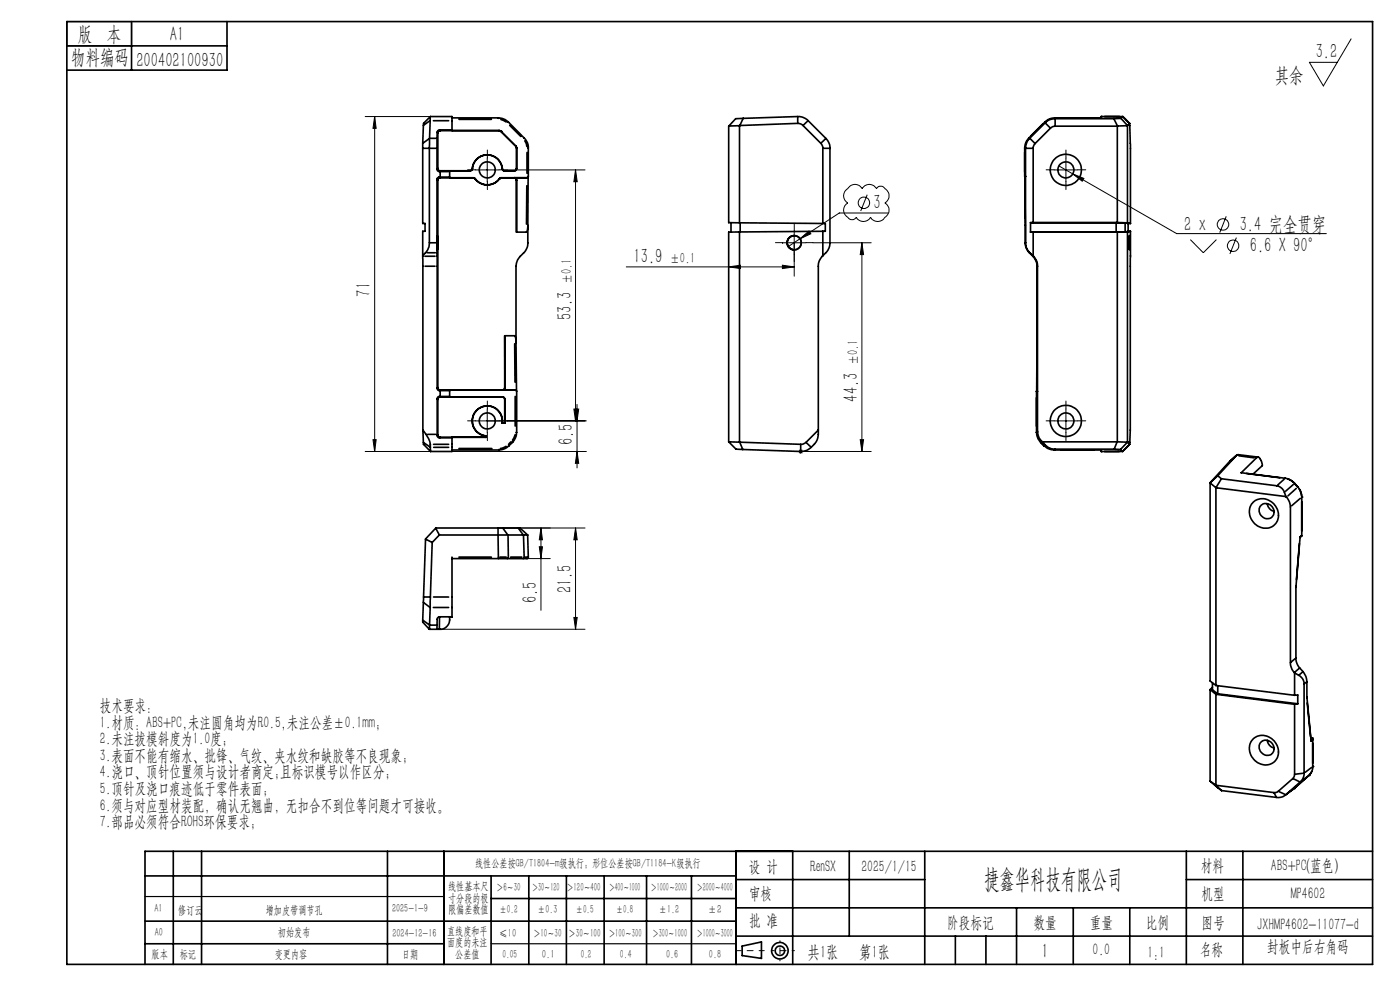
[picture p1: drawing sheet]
<svg xmlns="http://www.w3.org/2000/svg" width="297mm" height="210mm" viewBox="0 0 297 210" stroke-linecap="round" stroke-linejoin="round" font-family="sans-serif">
<g fill="none" stroke="#000" stroke-width=".21">
<path d="M286.6 8.2l-5.9 10-2.9-5h5.9M77.5 24.7h13.8M79.5 24.7v71.1M79.5 24.7l.3 2.5h-.7zM100.9 36h5M103.4 33.5v5.1M107.6 36h16.5M122.1 36v53.3M122.1 36l.3 2.6h-.7zM223.6 36h5M224.6 35.2l3 1.7M226.1 33.5v5.1"/>
<path d="M227.6 36.9l2.3 .9-.3 .6zM227.6 36.9l22 12.7h31.8M132.9 56.6h35.6M154.6 56.6l2.5-.3v.7zM166 51.5h5M166 56.3l2.5 .3-2.5 .4zM168.5 49v9.6M169.7 50.7l1.9-1.7 .4 .6zM169.7 50.7l-2.5 1.6M172.5 51.5h12.3M179.5 40.2l.2-.1a1.83 1.83 0 0 1 3.2-.1 1.71 1.71 0 0 1 3 0 1 1 0 0 1 1.8 0 1.74 1.74 0 0 1 0 3.1 1.82 1.82 0 0 1-.1 3.1 1.73 1.73 0 0 1-2.9-.1 1.74 1.74 0 0 1-3.1 0 1.14 1.14 0 0 1-1.9-.1 1.73 1.73 0 0 1 .1-2.9 1.78 1.78 0 0 1-.3-2.9zM182.8 51.5l.4 2.5h-.7z"/>
<path d="M182.8 51.5v44.3M184 41.3l-1.4 3.5M188.3 45.2h-10.3l-8.3 5.5M252.5 50.8l2.8 2.8 2.8-2.8M260.1 45.9l-1.3 3.4M262.3 50.4l-1.4 3.5M77.5 95.8h13.8M79.1 93.3h.7l-.3 2.5zM95.9 95.8h28.5M100.9 89.3h23.5M103.4 86.8v5M121.7 86.8h.7l-.3 2.5z"/>
<path d="M122.1 86.8h.7l-.4 2.5zM122.4 85.8v13.5M122.4 95.8l.4 2.5h-.7zM169.4 95.8h15.4M169.5 95.4l.7 .7M169.9 95.3v1M170.2 95.4l-.7 .7M182.5 93.3h.7l-.4 2.5zM223.6 89.3h5M226.1 86.8v5M105.7 112h18.4M105.7 118.5h11"/>
<path d="M114.4 116h.7l-.3 2.5zM114.8 112v17.5M114.8 112l.3 2.5h-.7zM122.1 112v21.5M122.1 112l.3 2.5h-.7zM93.2 133.5h30.9M121.7 131h.7l-.3 2.5z"/>
<circle cx="183.3" cy="43" r="1.21"/>
<circle cx="259.4" cy="47.6" r="1.22"/>
<circle cx="261.6" cy="52.1" r="1.22"/>
</g>
<g fill="none" stroke="#000" stroke-width=".35">
<path d="M14.2 4.6h277v200h-277zM14.2 9.7h34M27.9 4.6v10.3M48.2 4.6v10.3h-34M89.8 31.5h1.1M89.9 26.2l-.2 4.2v17h.5v1.7h-.5v42.1M90.9 29.5l-1 .8M91.1 25.7l-1.1 .8M91.3 24.7l-.2 6.4v20.4a3.2 3.2 0 0 1-.8 2.1l-.6 .6M91.3 24.7h4.6v3h10M91.3 24.7l-1.4 1.5M91.3 31.5h1.2"/>
<path d="M91.4 29.3h1.1M91.9 25.6h3.3M92.7 35.9l.2 .4 .3 .1M92.7 38.1v44.3M92.7 38.1l.2 .1M92.7 28.1v7.8M92.7 28.1l.2 .1M92.9 35.7l.1 .4 .4 .1M92.9 28.2v7.5M92.9 38.2v44M92.9 35.7l-.2 .2M93.2 37.6l-.4 .2-.1 .3"/>
<path d="M93.2 37.6h2.2M93.2 37.6l.2 .1M93.2 27.6l-.3 .1-.2 .4M93.2 27.6h2.7M93.2 27.6l.2 .1M93.4 37.7l-.4 .3-.1 .2M93.4 27.7l-.4 .2-.1 .3M93.4 36.2h6.3M93.4 37.7h7M93.4 27.7h12.5M93.4 36.6v.8M93.4 36.2l-.2 .2"/>
<path d="M95.4 36.4h-2.2M95.9 25h9.8M97.4 25.3h6.8M99.7 36.2v.1M99.7 36.3h-4.3v1.4h5M100.2 35.8l-.2 .3-.3 .1M100.2 35.8a3.2 3.2 0 0 1 3.2-3 3.2 3.2 0 0 1 3.2 3M100.2 35.8h.1M100.2 35.8l-.1 .3-.4 .2M100.2 35.8a3.2 3.2 0 0 1 3.2-2.9 3.2 3.2 0 0 1 3.1 2.9M100.4 37.7l.4 .2M100.4 37.7h.1"/>
<path d="M100.8 37.9a3.2 3.2 0 0 0 5.1 0M100.8 37.9h.1M105.7 25a3.3 3.3 0 0 1 2.1 .9M105.7 25v.1M105.9 27.7l.4 .2M105.9 27.7h.1M105.9 37.9h.1M106.3 25.4l1.1 .5M106.3 27.9h.1M106.3 27.9l3.2 3.1M106.3 27.9l3.1 3.1M106.3 37.7l-.4 .2"/>
<path d="M106.3 37.7h.1M106.3 37.7h5.6M106.4 37.7l-.5 .2M106.4 37.7h2.7M106.5 35.8l.2 .4 .3 .1M106.6 35.8l.2 .4h.3M106.6 35.8h-.1M107 36.3h2.1M107.1 36.2h2M107.1 36.2l-.1 .1M107.8 25.9v.1M107.8 25.9l3.4 3.4"/>
<path d="M108.1 26.6l2.4 2.4M109.1 37.7l.3 .2 .2 .3M109.1 36.2v.1M109.4 31l.2 .4M109.4 31h.1M109.5 31l.1 .4M109.6 35.7l-.2 .4-.3 .1M109.6 31.4v4.3M109.6 31.4h.1M109.6 35.7v.1M109.6 35.8l-.1 .3-.4 .2M109.6 31.4v4.4"/>
<path d="M111.2 29.3a2.73 2.73 0 0 1 .9 2.1M111.2 29.3h.1M111.3 29.9l.5 1.2M111.8 37.7h.1M111.8 39.4l-.1 8.1M111.8 32.3v4.5M112 31.4h.1M112 37.6v10.6l-.3 1h-2.1v-11.1l-.2-.3-.3-.1M112.1 31.4v6.1l-.3 .2M154.6 26.7v20.5l2.3 .1M156.9 26.7v20.6M156.9 26.7h-2.3"/>
<path d="M157 26.6l12.5-.4 .9 .4 3.7 3.8 .5 .8v16.2M157 26.6l-.1 .1M157.7 25.1l12.3-.3 1.2 .6 4.5 4.6 .4 1.1v20.6l-.5 1.3-1.2 1.4a2.87 2.87 0 0 0-.8 2.1v35.6l-.2 1.2-.5 .8-.8 .8-.7 .5-.8 .3-13-.4M157.7 25.1l-.7 1.5M157.7 25.1l-1.6 .1-1.5 1.5M169.2 24.9v1.1M171.3 25.7l-.8 .8M174.7 31.5h1.2M175.1 29.5l-.8 .8M217.4 31.4h.1M217.4 31.4v6M217.4 31.4l.2 .1"/>
<path d="M217.4 37.4h.1M217.4 37.4v.2M217.4 37.4l.1 10.4M217.5 38.9v7.3M217.6 31.5v20M217.7 31.5h1.3M218.3 29.3a3.1 3.1 0 0 0-.9 2.1M218.3 29.3h.1M218.4 29.3l-.5 .6-.3 1.6M218.6 29.4l.9 .9M221.7 25.9h.1M221.7 25.9l-3.4 3.4"/>
<path d="M221.7 25.9v.2M221.7 26.1l-3.3 3.2M221.8 26.2l.9 .8M223.8 25a3.1 3.1 0 0 0-2.1 .9M223.8 25h.1M223.8 25v.2M223.8 25.2l-1.1 .2-1 .7M223.8 25.2h12.5M223.8 25.4v1.2M233.6 24.7h.1M233.6 24.7h4.6M233.6 24.7v.3h-9.8"/>
<path d="M236.3 25.2l.8 1.5M237 26.8h-13.4l-.8 .4-3.2 3.3-.4 .7v16M237 26.8v20.4M237.1 26.7l-.1 .1M237.8 25.1l-1.5 .1M237.8 25.1l1.4 1.5M238.2 24.7l1.4 1.5M238.2 24.7l-.4 .4M238.4 24.9l1 1.1M239.2 26.6v20.7M239.2 26.7h-2.1M239.6 26.2l.2 4.4v16.8"/>
<path d="M239.6 26.2l-.4 .4M90.1 54.4h2.2M90.2 56.5h2.1M90.6 53.6h1.8M91.3 51.5h1.2M92.8 50v3zM112 47.8v3.7a2.87 2.87 0 0 1-.9 2.1l-.8 .8a3.3 3.3 0 0 0-.8 2.1v16.2M155.1 47.2v2M156.9 47.3l17.7 .1M156.9 49.2v44.6M156.9 49.2h-2.3v44.5M157 47.3v1.9"/>
<path d="M166.1 51.4h.1M168.5 50a1.5 1.5 0 0 0-1.5 1.5 1.5 1.5 0 0 0 1.5 1.5M174.6 47.4h.5v1.7h-.5M174.6 49.1v5.1M174.6 49.1l-17.7 .1M217.5 51.5a2.87 2.87 0 0 0 .9 2.1M217.5 47.8v3.7M217.6 51.5a2.93 2.93 0 0 0 .9 2.1M217.6 51.5h-.1M218.4 53.6l.7 .8M218.5 53.6l.7 .7M218.5 53.6h-.1"/>
<path d="M219.1 54.4a3 3 0 0 1 .9 2.1M219.2 49.2v5.1M219.2 54.3l.1 .1M219.3 54.4a2.87 2.87 0 0 1 .8 2.1M219.3 54.4h-.2M220 56.5v16.2M220.1 56.5v35M220.1 56.5h-.1M237 47.2h-18.4v2h18.4v44.5M237 47.2l2.2 .1M238.7 47.3l-1.9-.1v2h2.4M238.7 47.3v1.9l.6-.1"/>
<path d="M238.7 47.3l.6 .1M239.2 47.3l.6 .1M239.2 49.2v44.6M239.3 49.1h.5M239.3 47.4h.5M239.3 47.4v1.7M239.6 50v3zM239.8 49.1v42.1l-.2 3.1M239.8 49.1l-.6 .1M107.1 71.2h2.1l.2 .7 .2 11M107.1 71.2v11M107.1 71.2v11.1"/>
<path d="M109.2 72.9l.1 8.2M220 72.7l-.1 10.3M89.7 91.2l1.1 1.6a3.5 3.5 0 0 1 .5 2.3v.7M89.7 91.2l.1 3.1 1.5 1.5M90 94l1.1 .7M90.7 92.1h1.7M92 94.3h3.2M92 94.9h3.2M92.7 84.6v7.8M92.7 92.4l.2 .4 .3 .1M92.7 82.4l.3 .4 .2 .1M92.7 84.6l.2 .1"/>
<path d="M92.9 92.2l.1 .4 .4 .1M92.9 82.2l.1 .4 .4 .1M92.9 84.7v7.5M92.9 82.2l-.2 .2M92.9 92.2l-.2 .2M93.2 82.9h2.2M93.2 84.1h2.2M93.2 84.1l-.4 .2-.1 .3M93.2 92.9h2.7M93.2 84.1l.2 .1M93.4 84.2l-.3 .1-.2 .4M93.4 82.7l16 .1"/>
<path d="M93.4 83v.9M93.4 82.7l-.2 .2M93.4 92.7l-.2 .2M95.4 82.8v1.4M95.9 92.9v2.9h-4.6M95.9 95.5h9.9M95.9 92.8v.1M97.4 95.1h7M105.8 95.3v.2M106.5 89.7a3.2 3.2 0 0 0-2.8-3.6 3.2 3.2 0 0 0-3.5 2.9 3.2 3.2 0 0 0 2.9 3.5v.3l-9.7-.1M106.5 89.7a3.2 3.2 0 0 0-2.8-3.6 3.2 3.2 0 0 0-3.5 2.9 3.2 3.2 0 0 0 2.9 3.5M106.5 89.7h.6"/>
<path d="M106.6 82.7v.1M106.6 84.2l.4 .1 .1 .4M106.6 84.2l.5 .5M106.6 84.2h-13.2M107.1 82.2l-.2 .4-.3 .1M107.1 89.7h.1M107.1 82.2v.1M107.1 82.3l-.2 .4-.3 .1M107.1 84.7v5M107.4 94.7l-1.2 .4M107.9 94.5v.1M107.9 94.6a3.1 3.1 0 0 1-2.1 .9"/>
<path d="M108.4 93.7l-.5 .6M108.7 93.8h.1M108.7 93.8l-.8 .8M109.3 82.8h.1M109.3 92.2l-.6 1.2M109.3 82.8l.3 .2v8.7M109.3 84.1v6.3M109.5 91.7a2.41 2.41 0 0 1-.8 2.1M154.6 93.7h.1M154.6 93.7l1.5 1.6h1.5M154.6 93.7l2.3 .1M156.9 93.8h.1"/>
<path d="M156.9 93.8l.7 1.5M169.9 94.5v1M171.1 94l.8 .7M173.6 91.2l-2.6 2.6-.8 .5-13.3-.5M219.9 91.7a3.3 3.3 0 0 0 .9 2.1M219.9 91.7h.1M219.9 83v8.7M219.9 83h.1M219.9 82.9v.2M219.9 83v.1M220.1 91.5a3.3 3.3 0 0 0 .9 2.1M220.1 91.5l-.2 .2"/>
<path d="M220.8 93.8h.1M220.8 93.8l.7 .8M221 93.6l.1 .1M221 93.6l-.2 .2M221.1 93.7h15.9M221.1 93.7l.6 .7M221.5 94.6a3.3 3.3 0 0 0 2.2 .9M221.5 94.6h.1M221.7 94.4a2.94 2.94 0 0 0 2.1 .9M221.7 94.4l-.2 .2M223.7 95.5h.1M223.7 95.5h9.9v.3"/>
<path d="M223.8 95.3h12.6M223.8 95.3l-.1 .2M233.6 95.8h.1M233.6 95.8h4.6M236.4 95.3h1.3M237 93.7l-.6 1.6M237 93.7l2.2 .1M237.7 95.3l.5 .5M239.2 93.8h.1M239.2 93.8l-1.5 1.5M239.2 93.8l.4 .5M239.4 94.5l-1 1"/>
<path d="M239.6 94.3l-1.4 1.5M260.9 97.9l-4.2 4.5M262.1 96.7l-1.1 1.1M262.3 96.6l-1.4 1.2M262.8 96.7l3.2 .4M266.9 97l-4.5-.5-4.1 4.4M90.3 114.4l-.6 17.6 1.4 1.5M90.3 114.4l1.4 .7M91.7 115.1l-.6 18.4M92.4 112l-2.1 2.4M92.4 112l.8 1.5M92.5 112h17.8l1.6 1.5"/>
<path d="M92.5 112h-.1M93.2 113.5l-1.5 1.6M93.2 113.5h12.5M95.9 118.2v12.7h-.5M97.4 118.2h6.8M105.7 113.5h2.1M105.7 113.5v4.6M105.7 112.1v1.2M105.7 118.2v.2M106.1 118.2h1.3M106.8 112.1l.8 1.2M107.8 113.5h3.3"/>
<path d="M107.8 113.5v4.6M107.8 118.2v.2M108.3 118.2h2.4M110 112.1l.9 1.2M111.1 113.5h.8M111.1 113.5l.1 4.6M111.2 118.2v.2M111.4 118.2h.6M111.9 113.5l.2 4.7M112.1 118.2l-.2 .3h-16M256.7 102.4l1.3 1.1M256.7 102.4v42.1l1.3 .9"/>
<path d="M258 103.5h.1M258 103.5v41.9M258 103.5l14.8 1.8M258.3 100.9l.8 .7M258.3 100.9l-1.6 1.5M259.1 101.6l11.7 1.4a2.18 2.18 0 0 1 1.7 1.4l.3 .9M259.1 101.6l-1.1 1.9M263.3 100.3h.1M263.3 100.3l3.2-3.2a.44 .44 0 0 1 .5-.1 .44 .44 0 0 1 .3 .3l.3 .5 .2 1-2 1.8M263.3 100.3l9.4 1.2M264.4 100.4l7.1 .9M265.9 106.5a3.3 3.3 0 0 1 4.4 .5 3.3 3.3 0 0 1 0 4.4 3.4 3.4 0 0 1-3.8 0 3.4 3.4 0 0 1-1.4-3.5l.3-.8z"/>
<path d="M267.6 107.1a1.68 1.68 0 0 1 2.3 .5 1.68 1.68 0 0 1-.5 2.4 1.75 1.75 0 0 1-2-.8 1.75 1.75 0 0 1 .2-2.1zM268.9 106.8a1.81 1.81 0 0 0 1.4 1.7M272.4 101.7l-1.3 1.2M272.7 101.5l.8 .2 1.1 .8M272.7 101.5h-.1M272.8 105.3a3.4 3.4 0 0 1 1 2.3v33a3.2 3.2 0 0 0 .8 2.1M273.2 101.6l1.2 .7M274.4 102.8l-1.7 1.4M274.6 102.5h.1M274.6 102.5l.7 .8M274.7 102.7l.5 .5M275 103.6l-1.8 1.6"/>
<path d="M275.3 103.3h.1M275.3 103.3l.1 .1a3.1 3.1 0 0 1 .8 2v8.3M275.7 103.8l.4 1.3M275.8 113.9l-.9 10.7M275.8 105.7l-1.8 1.6M276.1 113.6l-.3 .3M276.2 113.6l-.4 .4M276.2 105.4h.1M89.9 131.7l1 .8M90 127.9l1.1 .8M90.1 126.6h1M91.1 133.5h1.6"/>
<path d="M91.4 132.6h1.1M91.9 128.9h3.3M92 126.6h3.2M92.7 133.5h.5M93.2 130.9v2.6M95.4 130.8a2.2 2.2 0 0 1-1.8 2.7h-.4M95.9 130.8l-2.9 .1-.3 .4v2.2M274.7 139.7l-.8 .7M274.9 124.3v15.3a3.2 3.2 0 0 0 .8 2.1l.7 .8a3.4 3.4 0 0 1 .8 2.1v3.5M256.7 146.3v19.4M256.7 146.3l1.3 1M257.2 145.8l-.5 .5"/>
<path d="M257.2 144.8v1.5l1.1 .9M258 147.3v19.3M258 145.4l16.6 2.1M258 147.3l16.6 2.1M258.3 145.4v1.8M258.3 147.2l17 2.1M265.9 156.7a3.4 3.4 0 0 1 4.2 .2 3.4 3.4 0 0 1 .7 4.1 3.2 3.2 0 0 1-3.4 1.1 3.2 3.2 0 0 1-2.3-2.7 2.88 2.88 0 0 1 .8-2.7zM267.6 157.3a1.68 1.68 0 0 1 2.3 .5 1.68 1.68 0 0 1-.5 2.4 1.75 1.75 0 0 1-2-.8 1.75 1.75 0 0 1 .2-2.1zM268.9 157a1.81 1.81 0 0 0 1.4 1.7M274.6 142.7l.9 .6a2 2 0 0 1 1.1 1.8v19.3l-.5 1.2-3.3 3-.6 .4-.7 .1-12.3-1.4M274.6 149.4v14.9l-.4 .9-3.2 2.8-.5 .1-12.5-1.5M274.6 142.7v4.8"/>
<path d="M274.6 147.5l.7-.1v1.9M275.3 149.3l-.7 .1M275.6 141.8l-.9 .7M276.3 142.6l-.7 .5M277.2 144.7l-.4 .3M277.2 147.8l.9 9.4M277.3 149.1l.7 7.1M278.1 156.5h.2M278.3 156.6l-.2 .1M278.3 156.5h.1M278.3 156.5l.2 .1v.3M278.4 157l-.2 .2"/>
<path d="M278.5 156.8v5.8M256.7 165.7l1.2 .9M256.7 165.7l2.5 2M257.9 166.6h.1M257.9 166.6l1.3 1.1M270.3 168.2l.5 .9M271.4 167.9l1.2 .6M274.3 167.5l-1.3 .9M274.5 165.2l1.1 .6M274.5 167.3h.1M274.5 167.3l-1.9 1.4M276.4 164l-1.5 .2"/>
<path d="M277.4 164.7l-2.6 2.4M277.4 164.7l-1.3 1M277.7 164.5h.1M277.7 164.5l-3.2 2.8M278.2 162.8l-1.3 1M278.3 163.7l-.5 .7M278.5 162.6a2.55 2.55 0 0 1-.8 1.9M278.5 162.6h.1M30.8 195.4h125.4M30.8 185.8h125.4M36.8 180.6v24M42.8 180.6v24"/>
<path d="M82.2 180.6v24M94.2 180.6v24M104.2 185.8v18.8M104.2 190.6h52M112.2 185.8v18.8M120.2 185.8v18.8M128.2 185.8v18.8M137.2 185.8v18.8M146.7 185.8v18.8M156.2 180.6v24M156.2 186.6h40M156.2 198.6h135"/>
<path d="M156.2 192.6h135M168.2 180.6v24M180.2 180.6v18M196.2 180.6v24M202.7 198.6v6M209.2 198.6v6M215.7 192.6v12M227.7 192.6v12M239.7 192.6v12M251.7 186.6h39.5M251.7 180.6v24M263.7 180.6v24"/>
<path d="M291.2 180.6h-260.4v24M30.8 200.2h63.4M157.4 200.7l4.1-.9v3.5l-4.1-.6z"/>
<circle cx="103.4" cy="36" r="1.69"/>
<circle cx="226.1" cy="36" r="1.7"/>
<circle cx="226.1" cy="36" r="3.3"/>
<circle cx="168.5" cy="51.5" r="1.51"/>
<circle cx="168.5" cy="51.5" r="1.5"/>
<circle cx="103.4" cy="89.3" r="1.7"/>
<circle cx="226.1" cy="89.3" r="3.3"/>
<circle cx="226.1" cy="89.3" r="1.71"/>
<circle cx="165.5" cy="201.7" r="1.74"/>
<circle cx="165.5" cy="201.7" r="1"/>
</g>
<g fill="none" stroke="#000" stroke-width=".21" stroke-dasharray="15.2 1.3 1.3 1.3">
<path d="M100.9 36h-1.7M103.4 33.5v-1.7M103.4 38.5v1.7M105.9 36h1.7M223.6 36h-1.7M226.1 33.5v-1.7M226.1 38.5v1.7M228.6 36h1.7M166 51.5h-1.5M168.5 49v-1.5M168.5 54v1.5M171 51.5h1.5"/>
<path d="M100.9 89.3h-1.7M103.4 86.8v-1.7M103.4 91.8v1.7M105.9 89.3h1.7M223.6 89.3h-1.7M226.1 86.8v-1.7M226.1 91.8v1.7M228.6 89.3h1.7"/>
</g>
<path d="M162.1 201.7h-6" fill="none" stroke="#000" stroke-width=".21" stroke-dasharray="15.2 1.3 1.3 1.3" stroke-dashoffset="14.1"/>
<path d="M168.5 201.7h-4.8" fill="none" stroke="#000" stroke-width=".21" stroke-dasharray="15.2 1.3 1.3 1.3" stroke-dashoffset="14.7"/>
<path d="M165.5 199.6v4.2" fill="none" stroke="#000" stroke-width=".21" stroke-dasharray="15.2 1.3 1.3 1.3" stroke-dashoffset="15"/>
<path d="M14.2 4.6h13.7v5.1h-13.7zM30.8 190.2h63.4M30.8 204.6h63.4M104.2 200.2h52" fill="none" stroke="#000" stroke-width=".25"/>
<g fill="#000">
<path d="M227.6 36.9l2.3 .9-.3 .6zM169.7 50.7l1.9-1.7 .4 .6z"/>
<path d="M166 56.3l2.5 .3-2.5 .4zM154.6 56.6l2.5-.3v.7z"/>
<path d="M121.7 86.8h.7l-.3 2.5zM122.1 36l.3 2.6h-.7zM122.4 95.8l.4 2.5h-.7zM122.1 86.8h.7l-.4 2.5zM79.1 93.3h.7l-.3 2.5zM79.5 24.7l.3 2.5h-.7zM114.4 116h.7l-.3 2.5zM114.8 112l.3 2.5h-.7z"/>
<path d="M182.5 93.3h.7l-.4 2.5zM182.8 51.5l.4 2.5h-.7z"/>
<path d="M122.1 112l.3 2.5h-.7zM121.7 131h.7l-.3 2.5z"/>
</g>
<text font-size="5.6" x="208.8" y="188.3">捷鑫华科技有限公司</text>
<g font-size="4.4">
<text x="16.5" y="8.6">版 本</text>
<text x="36.1" y="8.6">A1</text>
<text x="15.1" y="13.7">物料编码</text>
<text x="28.9" y="14.2">200402100930</text>
<text x="270.5" y="17.3">其余</text>
<text x="279.1" y="12.3">3.2</text>
<text x="185.3" y="44.3">3</text>
<text x="251.2" y="48.9">2 x</text>
<text x="263" y="48.9">3.4 完全贯穿</text>
<text x="265.1" y="53.4">6.6 X 90°</text>
<text x="134.4" y="55.7">13.9</text>
<text x="78.6" y="62.9" transform="rotate(-90 78.6 62.9)">71</text>
<text x="121.2" y="68" transform="rotate(-90 121.2 68)">53.3</text>
<text x="182" y="85.2" transform="rotate(-90 182 85.2)">44.3</text>
<text x="121.5" y="94.5" transform="rotate(-90 121.5 94.5)">6.5</text>
<text x="121.2" y="125.8" transform="rotate(-90 121.2 125.8)">21.5</text>
<text x="113.9" y="127.9" transform="rotate(-90 113.9 127.9)">6.5</text>
<text x="221" y="203.2">1</text>
</g>
<g font-size="3.8">
<text x="171.3" y="203.2">共1张</text>
<text x="182.3" y="203.2">第1张</text>
</g>
<g font-size="3.5">
<text x="21.2" y="150.8">技术要求:</text>
<text x="21.2" y="154.3">1.材质：ABS+PC,未注圆角均为R0.5,未注公差±0.1mm；</text>
<text x="21.2" y="157.8">2.未注拔模斜度为1.0度；</text>
<text x="21.2" y="161.4">3.表面不能有缩水、批锋、气纹、夹水纹和缺胶等不良现象；</text>
<text x="21.2" y="164.9">4.浇口、顶针位置须与设计者商定;且标识模号以作区分；</text>
<text x="21.2" y="168.4">5.顶针及浇口痕迹低于零件表面;</text>
<text x="21.2" y="172">6.须与对应型材装配，确认无翘曲，无扣合不到位等问题才可接收。</text>
<text x="21.2" y="175.5">7.部品必须符合ROHS环保要求；</text>
<text x="158.9" y="184.9">设 计</text>
<text x="171.9" y="184.9">RenSX</text>
<text x="182.7" y="184.9">2025/1/15</text>
<text x="254.7" y="184.7">材料</text>
<text x="269.6" y="184.7">ABS+PC(蓝色）</text>
<text x="158.9" y="190.8">审核</text>
<text x="254.9" y="190.7">机型</text>
<text x="273.8" y="190.8">MP4602</text>
<text x="158.9" y="196.5">批 准</text>
<text x="200.9" y="196.9">阶段标记</text>
<text x="219.3" y="196.9">数量</text>
<text x="231.2" y="196.9">重量</text>
<text x="243.1" y="196.9">比例</text>
<text x="254.9" y="196.9">图号</text>
<text x="266.7" y="197.3">JXHMP4602-11077-d</text>
<text x="231.8" y="202.5">0.0</text>
<text x="243.4" y="203.2">1:1</text>
<text x="254.5" y="202.5">名称</text>
<text x="268.8" y="201.8">封板中后右角码</text>
</g>
<g font-size="3.1">
<text x="142.1" y="55.7">±0.1</text>
<text x="121.2" y="60.3" transform="rotate(-90 121.2 60.3)">±0.1</text>
<text x="182" y="77.5" transform="rotate(-90 182 77.5)">±0.1</text>
</g>
<g font-size="2.5">
<text x="100.8" y="184">线性公差按GB/T1804-m级执行；形位公差按GB/T1184-K级执行</text>
<text x="95.1" y="188.8">线性基本尺</text>
<text x="95.1" y="191.3">寸分段的极</text>
<text x="105.3" y="189.1">＞6～30</text>
<text x="112.9" y="189.1">＞30～120</text>
<text x="120.2" y="188.9">＞120～400</text>
<text x="129.2" y="188.9">＞400～1000</text>
<text x="138.1" y="189.1">＞1000～2000</text>
<text x="147.8" y="189.1">＞2000～4000</text>
<text x="32.8" y="193.4">A1</text>
<text x="37.8" y="193.8">修订云</text>
<text x="56.4" y="193.8">增加皮带调节孔</text>
<text x="83.2" y="193.5">2025-1-9</text>
<text x="95.1" y="193.8">限偏差数值</text>
<text x="105.9" y="193.8">±0.2</text>
<text x="114.1" y="193.8">±0.3</text>
<text x="122.2" y="193.8">±0.5</text>
<text x="130.7" y="193.8">±0.8</text>
<text x="139.8" y="193.8">±1.2</text>
<text x="150.2" y="193.8">±2</text>
<text x="32.2" y="203.2">版本</text>
<text x="32.8" y="198.6">A0</text>
<text x="38.1" y="203.2">标记</text>
<text x="58.3" y="203.2">变更内容</text>
<text x="59" y="198.6">初始发布</text>
<text x="83.3" y="198.7">2024-12-16</text>
<text x="85.3" y="203.2">日期</text>
<text x="94.8" y="198.3">直线度和平</text>
<text x="94.8" y="200.7">面度的未注</text>
<text x="96.6" y="203.2">公差值</text>
<text x="105.9" y="198.7">≤10</text>
<text x="106.6" y="203.2">0.05</text>
<text x="113.2" y="198.7">＞10～30</text>
<text x="115" y="203.2">0.1</text>
<text x="120.6" y="198.7">＞30～100</text>
<text x="123.2" y="203.2">0.2</text>
<text x="129.1" y="198.7">＞100～300</text>
<text x="131.5" y="203.2">0.4</text>
<text x="138.4" y="198.7">＞300～1000</text>
<text x="141.3" y="203.2">0.6</text>
<text x="147.8" y="198.7">＞1000～3000</text>
<text x="150.4" y="203.2">0.8</text>
</g>
</svg>
